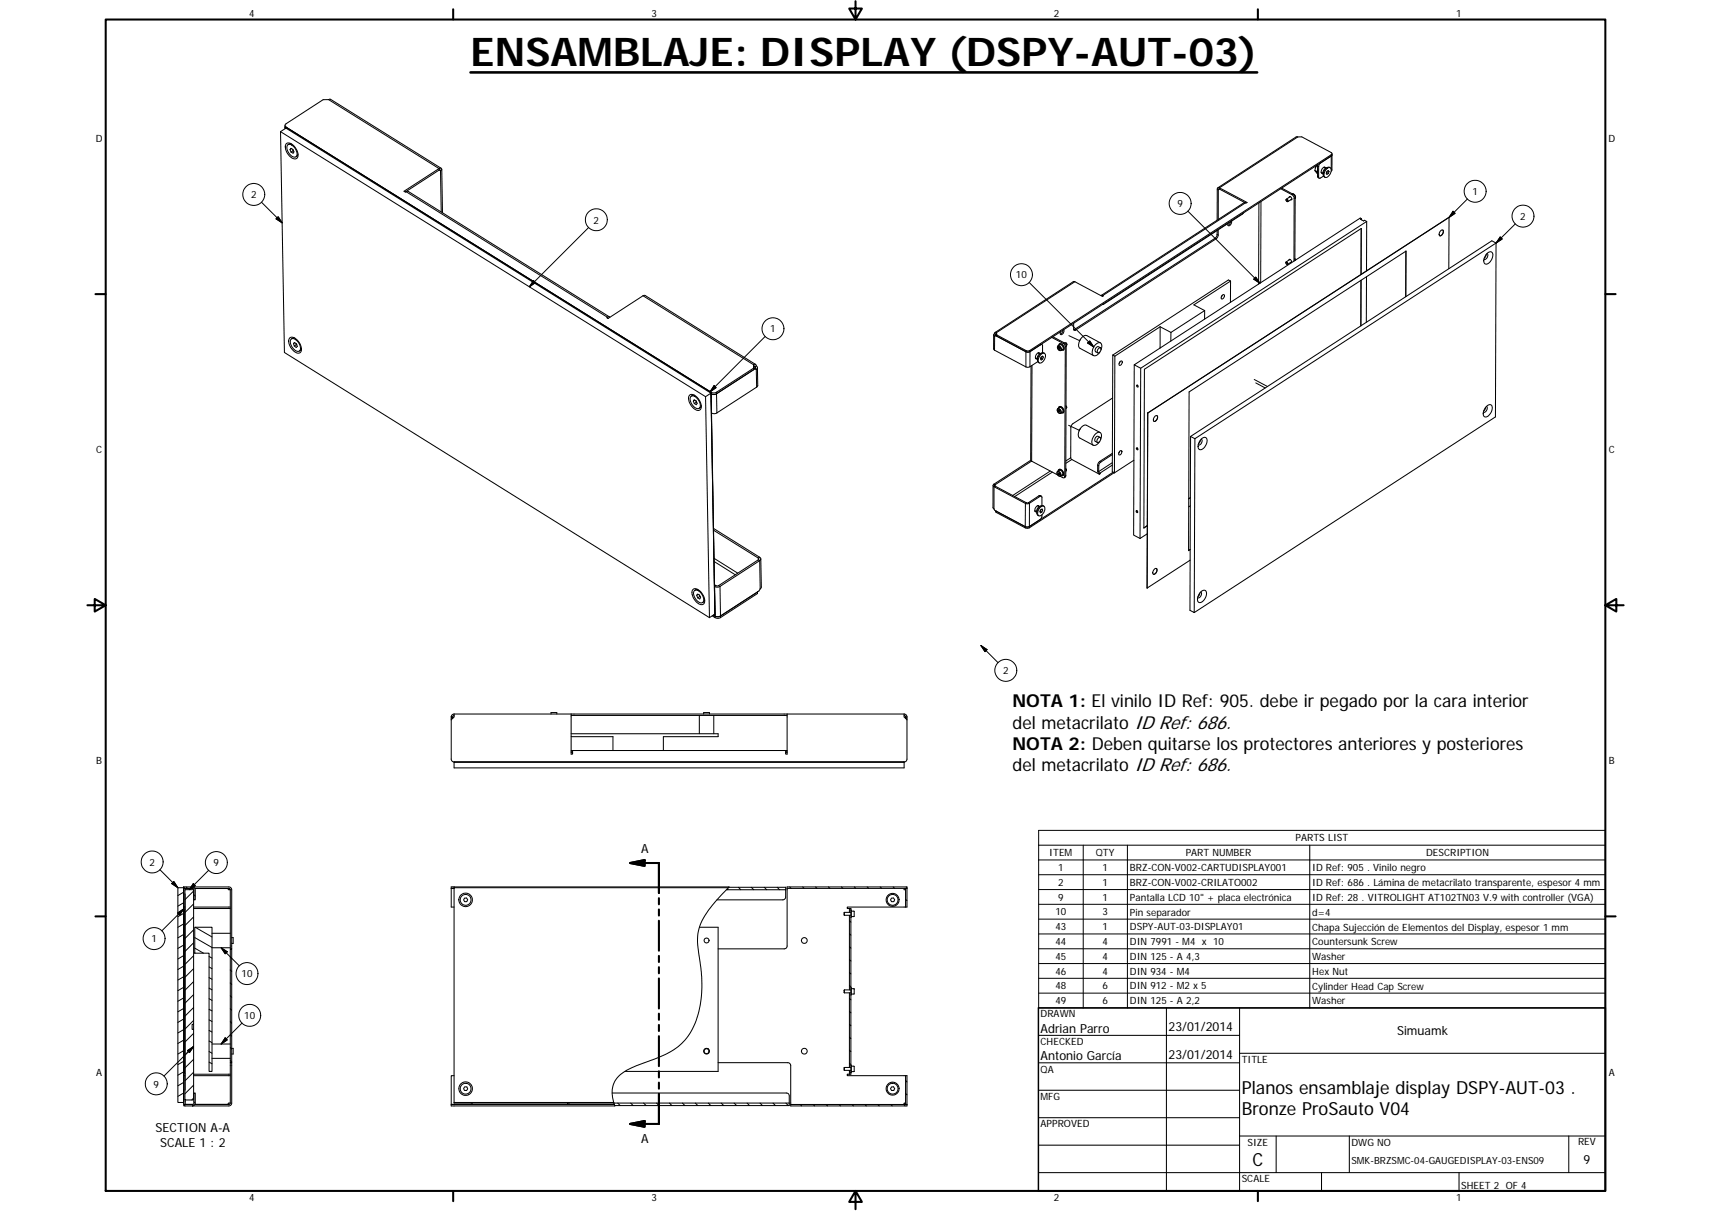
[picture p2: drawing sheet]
<svg xmlns="http://www.w3.org/2000/svg" width="594mm" height="420mm" viewBox="0 0 594 420" stroke-linecap="round" stroke-linejoin="round" font-family="sans-serif">
<g fill="none" stroke="#000" stroke-width=".36">
<path d="M97.4 45.7l1.4 76.6 147.5 92M97.4 45.7l147.6 91.9M99 44l.2 .5M99 44.1l.2 .4M99 43.5v1.2M99.3 44.5l147.6 91.9M99.3 44.5l-1.9 1.2M99.3 44.2v.3M99.3 44.2l147.6 91.9M99.3 44.1l147.8 92.1 .8 .1 .9-.2 12.9-8.4M99.3 44.1v.1M99.3 44.1a.67 .67 0 0 1-.3-.6 .67 .67 0 0 1 .3-.6l12.9-8.3 2.5-.2 38.5 24"/>
<path d="M99.3 49.9a2.31 2.31 0 0 1 3.2 1.3l.2 .3a2.51 2.51 0 0 1 .1 3.6 4 4 0 0 1-3.7-4.1zM99.9 50.3a2.36 2.36 0 0 1 3 2 1.31 1.31 0 0 1 .3 1.3 1.31 1.31 0 0 1-1.1 .9 3.4 3.4 0 0 1-2.2-4.2zM101.1 49.9l-1.1 .3M101.2 51.6l-.5 .3M101.6 51.8l.2 .5M101.7 51.8l-.7-.4-.3 .5 .4 .9M101.7 51.8l.4 .9-.3 .4-.7-.3M101.8 52.3h.1M101.8 52.3l-.7 .5M103.5 53.5l-.8 .9M456.6 59.2l.8 1M456.6 59.2l.7 .3"/>
<path d="M457 57.5l-.3 .8M457.1 57.4l-.3 .8M457.3 59.5v.1M457.4 59.4l-.1 .1M457.5 58.9v1.4M457.5 57.5l-.3-.1-.3 .4-.3 1.4M457.6 57.1l-.1 4.2 .5 .5M458.7 59.8l.7 .4M458.7 59.9h.2M459 59.9l-.2 .1M459.7 58l.6 .4a.91 .91 0 0 0-1.1-.2 .91 .91 0 0 0-.4 1.1 .54 .54 0 0 0-.1 .6 .54 .54 0 0 0 .7 .2M459.7 58l.1 .1"/>
<path d="M459.9 58v.2M460.5 58.8a.96 .96 0 0 1 1.3-.6 .96 .96 0 0 1 .3 1.4l-.1 .3a1.75 1.75 0 0 1-2.1 1.5 2.29 2.29 0 0 1 .6-2.6zM460.6 59.9h.1M460.6 59.9l.6 .3M460.7 59.5l-.1 .4M460.8 58.1l-1.2 1-.2 1.6M461 59.3l.4 .2M461.4 59.5l-.2 .7M461.4 59.5l-.2-.3-.5 .3-.2 .7 .2 .3 .5-.3M461.8 58.2a1.86 1.86 0 0 0-2.3 1.9v.8l.6 .6M462.5 53.7l-.3 .5-3.7 2.3-.6 .9v4.3l.5 .1 1.2-.7M462.5 53.3v.4"/>
<path d="M462.5 53.7l-104.9 68.3h-1.4M462.5 53.7v5.3l-.3 .4M140.7 66.6l12.1-7.7 .4 14.6M153.6 73.9l-.2-15a.54 .54 0 0 0-.3-.6 .54 .54 0 0 0-.7 .2l-12.1 7.9 .5 .3 .9-.3 69.9 43.6M422.6 80v1.6l-.7 1-49.1 31.8M422.6 76.4l.2-11.2h.6l9.6 5.1-.4 .2-.7-.1-49.5 32.1M422.9 65.2l27.3-17.7h1.8l10.5 5.7-.3 .5-104.7 67.9h-1.3l-10.2-5.4M423 79.7l-.1 2.1-.6 1-49 31.8-.5-.3v-2.2M427.3 77l-.5 .9-.5 .3M427.6 76.7v.6a.72 .72 0 0 1-.4 .9 .72 .72 0 0 1-.9-.2v-.4M431.8 73.9l-49 31.7M432.3 70.3l-9.2-4.7-.1 10.6"/>
<path d="M444.7 65.5l3.9 2.1 .7 1v22M445 65.3l4.1 2.2 .6 .9-.1 22M446.5 69.5v-.3a.41 .41 0 0 1 .7 .2 .41 .41 0 0 1-.3 .5h-.1M446.7 69.2h.1a.35 .35 0 0 1 .3 .3 .35 .35 0 0 1-.2 .4l-.3-.2zM447.6 68.5a.52 .52 0 0 1 .8 0 .52 .52 0 0 1-.3 .8M447.9 68.2v.1M448 68.2l-1.4 .9M448.5 69.1v.1M448.5 69.1l-1.3 .9M448.7 67.2a1.11 1.11 0 0 1 1 1.6M472.7 75.9l-.3 .2 1 .6 .4-.3 .7 .4M472.7 75.9v.4"/>
<path d="M472.7 75.9l-.4-.3-78.5 51 2.3 1.2 78.4-51M474.5 76.8v17.2M500.9 79.8a1.39 1.39 0 0 1-1 2M503.1 75.4l-.1 17.8M503.1 75.4l-104.6 67.9M427.3 97.5l-.1 7.4M427.3 97.5l-12.8 8.3 3.8 2M427.3 97.5l-.8-.4-40.1 26.1M446.5 91.2v-.2a.44 .44 0 0 1 .6 .2 .44 .44 0 0 1-.2 .6l-.1-.1M446.7 91.7h.1M447.5 90.3a.58 .58 0 0 1 .8 0 .58 .58 0 0 1 0 .8h-.3M447.8 90h.1"/>
<path d="M447.9 90l-1.4 .9M448.4 90.9h.1M448.5 90.8l-1.4 .9M449.6 89.7l.1 .6M472.6 95.2v-15.9l-75.2 48.8-.2 55.1 1.2-.8-1.2 .7M474.5 96l-.1 15.8M500.1 80.2a.62 .62 0 0 1 1-.3 .62 .62 0 0 1-.1 1 .75 .75 0 0 1-.4 .8 .75 .75 0 0 1-.9-.2zM516 88.3l-.6 1.3M516.3 88a1.15 1.15 0 0 1 1.6-.6 1.15 1.15 0 0 1 .4 1.7l-.1 .3a2.23 2.23 0 0 1-2.7 2 2.95 2.95 0 0 1 .8-3.4zM516.3 88a1.22 1.22 0 0 1 .1 1.3 1.22 1.22 0 0 1-1.1 .6M519.4 84.3l-104.5 67.9M519.4 84.3l-1.4-.8-104.6 67.9"/>
<path d="M519.4 84.3l-.2 60.4-104.6 67.8M100.5 117.3a2.01 2.01 0 0 1 2.9 .9l.5 .7a2.31 2.31 0 0 1-.1 3.6 4.1 4.1 0 0 1-3.3-5.2zM101.1 117.7a2.38 2.38 0 0 1 3 1.9 1.36 1.36 0 0 1-.7 2.3 3.4 3.4 0 0 1-2.3-4.2zM101.9 119.2l.4-.3 .6 .4 .3 .9-.4 .3-.6-.5zM102.3 117.3l-1.1 .3M102.3 118.9l-.4 .3M102.8 119.2l.1 .4M102.9 119.6l.2 .1M102.9 119.6l-.7 .4M211.1 110.5h.1M211.1 110.5l12.2-7.9 .6-.1 38.5 23.9M211.8 110.1l-.4-.2-.7 .3 .4 .3"/>
<path d="M345 116.2v4.9l.3 .4 11.3 5.9 .9-.1 2.8-1.8M345.3 115.8l.3 .2M345.3 115.8l-.3 .5 .3 .3M345.3 116.6l.7-.4zM345.6 116l.1 .4 10.5 5.6M346 115.4l.1 1.2zM346 115.4l-.5-.1-.2 .5M346 115.8l-.4 .2M346.1 116.6l10.1 5.4M361.5 119.4l.3 .2M365.2 117.1l4.1 2.2 .6 .9-.2 45.3-.6 .3-1-.6M365.5 116.8l4 2.1 .7 1.1-.1 45.1-.6 .6"/>
<path d="M367.5 119.9a.76 .76 0 0 1 .8-.7 .76 .76 0 0 1 .7 .7 .85 .85 0 0 1 .5 1 .85 .85 0 0 1-.9 .6M367.8 119.4a1.35 1.35 0 0 1 1.4 .5 1.35 1.35 0 0 1 0 1.6M369.1 114.6l-.3 .8-.7 .5M369.3 114.4l.1 .7a.73 .73 0 0 1-.4 .8 .73 .73 0 0 1-.9-.2l.1-.6M369.6 119.1a.49 .49 0 0 1 .7 .1 .49 .49 0 0 1-.1 .7M370.1 119l.3 .5M375.2 117.7l-.4 .7M382.1 119l-4.7-2.6a3.1 3.1 0 0 0-2.9 3.7l.3 .7 4.9 2.6M382.3 102.6h.8l-.3 .2-10-5.1-27.3 17.7M402.8 113.4l3.8 1.9M402.8 113.4l-15.7 10.2M402.8 113.4l.1 7.3"/>
<path d="M406.6 115.3l-.1 3M418.3 107.8l-11.7 7.5M418.3 107.8l-.1 2.9M424.4 102.5l-.4 .6M424.4 102.4a.44 .44 0 0 1 .7-.1 .44 .44 0 0 1-.1 .7 .62 .62 0 0 1-.3 .6 .62 .62 0 0 1-.7-.1zM472.5 113v-15.7v15.8M488.1 103l.1-15.9-75.3 48.9-.2 55.1 .5-.4M104.6 120.9l-.2 .6-.5 .3M239.5 137a3.2 3.2 0 0 1 3.7 2.6 1.89 1.89 0 0 1-.6 2.8 4.2 4.2 0 0 1-3.2-5.2zM239.9 137.5a2.64 2.64 0 0 1 3.1 2.4 1.19 1.19 0 0 1-.2 1.7 1.19 1.19 0 0 1-1.7-.3l-.5-.6a2.81 2.81 0 0 1-.7-3.2zM241 138.7l.7 .4 .4 .8-.3 .5-.7-.4-.4-.8zM241.2 137.2l-.7-.1-.5 .4"/>
<path d="M241.2 138.8l-.5 .4M241.6 139.1l.2 .5M241.8 139.6h.1M241.8 139.6l-.7 .4M245 137.6l1.9-1.2 1.3 76.7-1.9 1.2M245 137.6l1.3 76.7M246.9 136.1l1.4 77.2M246.9 136.1l1.3 77.2M261.7 126.6a.52 .52 0 0 1 .6-.2 .52 .52 0 0 1 .3 .6M261.7 126.6v1.6M261.7 127.7h.1M262.1 127.3l.2 .2-.2 .4"/>
<path d="M262.1 127.9l-.4-.2 .9 .4M262.1 127.9l.5 .2M262.2 128l-13.4 8.6-.7 .3-1.2-.2 1.2 .1 .7-.2 12.9-8.4M262.6 127a.64 .64 0 0 1 .4 .6 .64 .64 0 0 1-.4 .5M262.6 127l-.5 .3-.1-.3-.3 .1M263 127.6l.1 6.1-.2 .5-14 9.1a1.71 1.71 0 0 1-1.8 0M356.2 122l1.3 .1 4.1-2.6 .4 .3v2.6M358 127l-.1 32.7 9.4 5.1M359.5 124.3h.1M359.8 124.3l-.2 .1M360.6 122.5l.5 .3a.74 .74 0 0 0-.8-.4 .74 .74 0 0 0-.6 .8 .73 .73 0 0 0-.3 .8 .73 .73 0 0 0 .7 .5l-.6-.3M360.7 122.4v.2"/>
<path d="M361.4 124.3l.6 .3M361.4 124.3h.1M361.5 122.9a.9 .9 0 0 1 1.3-.2 .9 .9 0 0 1 .1 1.3 1.82 1.82 0 0 1-2.2 1.8 2.37 2.37 0 0 1 .8-2.9zM361.5 123.9l-.1 .4M361.6 122.5l-1 .6-.3 .6-.1 1.4M361.8 123.7l.4 .2M362.2 123.9l-.2 .7M362.2 123.9l-.2-.3-.5 .3-.2 .7 .2 .3 .5-.3M362.6 122.6a2.09 2.09 0 0 0-2.4 2.5l.7 .8M367.5 120.5l.6 .3v.3l-.3 .1zM367.9 120.7l.2 .2M367.9 120.7l-.3 .2"/>
<path d="M367.9 120.6v.1M368.1 121.1l-.3 .1M381.6 120.8a.5 .5 0 0 1 .7 0 .5 .5 0 0 1-.1 .7 .73 .73 0 0 1-.4 .8 .73 .73 0 0 1-.8-.1l.1-.9zM382.1 120.7l-.9-.5-.6 .4a1.08 1.08 0 0 0-.2 1.4l.8 .4M382.3 121.4a1.6 1.6 0 0 0-.6-2.5 3.3 3.3 0 0 0-2.1 4.4 1.75 1.75 0 0 0 2.3-1.1M386.3 138.1l-13.8 8.9-.7 1.1 .1 11.1 9.8 5.3M386.4 123.2l.7 .4M386.4 123.2l-.2 40.5 .7 .4M387.1 123.6l-.2 40.5M388.8 125.6a.51 .51 0 0 1 .8-.2 .51 .51 0 0 1-.1 .8 .54 .54 0 0 1-.8 .5 .54 .54 0 0 1 0-.9zM388.9 125.5l-.3 .6M393.8 126.6l-.2 59.1 2.2 1.1"/>
<path d="M396.1 127.8l-.3 59M243.5 140.7l-.7 1M357.9 159.7l-13.1 8.7 .3 .5 11.3 5.9 .9-.1 4.2-2.6 .3 .3v3M358.2 160l-12.9 8.5 11.2 6 .6-.1 3.8-2.5 .7 .2M367.4 142.4l.2-.2 .4 .3v.4l-.2 .1zM367.5 141.7a.76 .76 0 0 1 .7-.7 .76 .76 0 0 1 .8 .7 .83 .83 0 0 1 .4 1 .83 .83 0 0 1-.9 .6M367.6 142.2l-.2 .2M367.7 141.2a1.31 1.31 0 0 1 1.4 .5 1.31 1.31 0 0 1 0 1.6M367.8 142.4v.2M367.8 142.6l-.3 .2M367.8 142.6h.2M370.4 141.3l-.3-.4 .3 .4-.3 .4"/>
<path d="M375.1 148.8l-.4 .7M381.2 152.1l.2-.1a.54 .54 0 0 1 .8 0 .54 .54 0 0 1-.1 .8 .73 .73 0 0 1-.5 .6 .73 .73 0 0 1-.7-.1zM381.9 150.1l-4.7-2.5a3 3 0 0 0-2.8 3.6l.5 .8 4.7 2.5M382 151.8l-.9-.5-.6 .4a1.08 1.08 0 0 0-.2 1.4l.8 .4M382.1 152.5a1.61 1.61 0 0 0-.5-2.5 3.3 3.3 0 0 0-2.2 4.4 1.78 1.78 0 0 0 2.4-1.2M386.2 157.3l-4.8 3.3-.3 .8v2.2l.6 .9M386.2 157.7l-4 2.6-.6 .7-.1 2.6 .6 .7-.4 .2M388.8 156.6l-.4 .6M388.8 156.5a.44 .44 0 0 1 .7-.1 .44 .44 0 0 1 0 .7 .56 .56 0 0 1-.4 .7 .56 .56 0 0 1-.7-.3zM393.7 159.7l-6.8 4.4M394.6 155.4l.5 .5a.34 .34 0 0 1-.5 0 .34 .34 0 0 1 0-.5zM398.5 143.3h.1"/>
<path d="M398.5 143.3l-.2 60.7M401.1 144.4a.6 .6 0 0 1 .8 0 .6 .6 0 0 1-.1 .9 .76 .76 0 0 1-.4 .8 .76 .76 0 0 1-.9-.2v-.7zM401.7 144.2a1.34 1.34 0 0 1-1 2M413.4 151.4l-.2 60.4 1.4 .7 .3-60.3M413.4 151.4l1.5 .8M416.8 152.7l-.6 1.3M417.1 152.4a1.22 1.22 0 0 1 .1 1.3 1.22 1.22 0 0 1-1.2 .6M417.3 152.1a1.11 1.11 0 0 1 1.6-.2 1.11 1.11 0 0 1 .2 1.6l-.2 .3a2.21 2.21 0 0 1-2.6 2 3 3 0 0 1 1-3.7zM515.8 141.3l-.6 1.3M516.1 141a1.14 1.14 0 0 1 1.6-.5 1.14 1.14 0 0 1 .3 1.7l-.3 1a1.85 1.85 0 0 1-2.4 1.3 2.95 2.95 0 0 1 .8-3.5zM516.1 141a1.22 1.22 0 0 1 .1 1.3 1.22 1.22 0 0 1-1.1 .7M344.8 168.4v7.7l.6 1 10.6 5.6"/>
<path d="M345.8 177.3l.1 .5v-.4M345.9 177.4l10.1 5.3M345.9 177.3v.1M359.3 177.2l.7 .4M359.3 177.3h.1M359.6 177.4h-.2M360.2 175.5l.7 .3a.64 .64 0 0 0-.7-.4 .64 .64 0 0 0-.5 .6l-.2 .2a.72 .72 0 0 0-.3 .9 .72 .72 0 0 0 .8 .4M360.3 175.5h.1M360.5 175.4v.2M361.2 177.4l.5 .3M361.2 177.4h-.1M361.2 176a.91 .91 0 0 1 1.3-.3 .91 .91 0 0 1 .2 1.3l-.1 .3a1.8 1.8 0 0 1-2.1 1.6 2.45 2.45 0 0 1 .7-2.9z"/>
<path d="M361.4 175.6l-1.3 .9-.1 1.6M361.4 176.9l-.2 .5M361.5 176.8l.5 .2M361.8 178.6l-.1 .8-.6 .9-3.7 2.4h-1.4M362 177l-.3 .7M362 177l-.2-.4-.4 .3-.3 .6 .2 .4 .4-.2M362.4 175.6a2.06 2.06 0 0 0-2.4 2.5l.7 .8M367.3 164.2l.3-.2 .4 .7-.3 .1-.3-.3zM367.4 163.4a.75 .75 0 0 1 .7-.6 .75 .75 0 0 1 .8 .6 .85 .85 0 0 1 .4 1 .85 .85 0 0 1-.9 .7M367.6 162.9a1.34 1.34 0 0 1 1.4 .6 1.34 1.34 0 0 1 0 1.5M367.7 164.2l-.3 .3M367.7 164.3l.2 .1"/>
<path d="M368 164.7l-.3 .1M370.3 163.1l-.2-.4 .2 .5-.2 .2M386.5 163.8l-29.1 18.9h-1.4M386.8 164l-29.7 19.3-1.1-.2-10.1-5.3M413.3 175.5l-.6 .4M413.3 172.7l-.6 .4M413.3 172.7l-.6 .3M247.7 184l15.8 9.9-14 9.3-.8 .1-.6-.4M247.7 183.3l16.1 10a.64 .64 0 0 1 .4 .6 .64 .64 0 0 1-.4 .6l-13.8 9-.7 .2-1.2-.2M264.2 193.9l.1 9.8-.8 1.3-13.5 8.8a2.14 2.14 0 0 1-2.3-.4M398.4 185.2l-2.6 1.6M400.9 197.4a.6 .6 0 0 1 .9 .1 .6 .6 0 0 1-.2 .8 .77 .77 0 0 1-.4 .9 .77 .77 0 0 1-.9-.3l.1-.9z"/>
<path d="M401.5 197.2l.2 .5-.2 .8-.6 .7h-.4M413.2 190.6l-.5 .4M413.2 194.4l-14.9 9.6M240.6 204.6a2.27 2.27 0 0 1 3.1 1.2 2.81 2.81 0 0 1 .3 3.9 4 4 0 0 1-3.4-5.1zM241.1 204.9a2.21 2.21 0 0 1 2.8 1.7 1.68 1.68 0 0 1-.3 2.6 3.3 3.3 0 0 1-2.5-4.3zM242.2 206.1l.7 .4 .4 .8-.4 .5-.6-.4-.4-.8zM242.4 204.6l-1.2 .2M242.4 206.2l-.5 .4M242.8 206.5l.2 .4M243 206.9l.1 .1M243 206.9l-.7 .5M244.7 208.1l-.8 1"/>
<path d="M248 213.2l.2 .1M248.3 213.3h-.1M263 205.4l-13 8.4a2.06 2.06 0 0 1-2.3-.4M263 205.9l-12.8 8.4a1.81 1.81 0 0 1-1.9 0l-1-.6M263 205.4v.5zM398.3 204h.1M416.6 205.7l-.6 1.3M416.9 205.4a1.22 1.22 0 0 1 .1 1.3 1.22 1.22 0 0 1-1.2 .7M417.1 205.2a1.1 1.1 0 0 1 1.6-.2 1.1 1.1 0 0 1 .1 1.5v.4a2.51 2.51 0 0 1-2.6 2.1 2.85 2.85 0 0 1 .9-3.8zM156.7 248.7h.5v.5h-.5zM156.7 249.2v14.2l.3 .8 .7 .2M157.2 249.2h.1"/>
<path d="M157.7 247.7l-.7 .2-.3 .8M157.7 248.2l-.5 .5M157.7 247.7v1l-1 1M157.7 247.7h40.6M191.3 247.7v-.5h2v.5M198.3 254.6h51v1h-19v4.8M198.3 248.2h75M198.3 247.7v13.9h.5v-1.2M198.3 255.6h14.5v4.8M198.3 247.7h75M242.8 248.2v6.4M244.3 247.7v-.5h2v.5"/>
<path d="M247.8 248.2v6.4M273.3 247.7v13.9h-.5v-1.2M273.3 247.7h40.6M313.9 247.7l.7 .2 .3 .8M313.9 248.2l.5 .5M313.9 247.7v1l1 1M314.4 248.7v.5h.5v-.5M314.4 249.2h.1M314.4 248.7h.5M314.9 249.2v14.2l-.3 .8-.7 .2M157.7 264.4h156.2v2h-156.2zM157.7 264.4h.1"/>
<path d="M198.3 260.4h75M198.6 260.9h-.3h.5M273 260.9h.3l-.5 .1M313.9 264.4h-156.2M61.8 308h1.9v74.5h-1.9zM63.7 307.7l.1 2.5zM63.8 307.7h3.2l.6 .4 .2 4.1h-.5l-.2-3.9-3.3-.1zM63.8 310.2v68M63.8 314.7h.4M63.8 308.3h.5v.4M64.2 308.7h3v46.7h-.5v1.7h.5v24.5h-3zM64.2 310.2v68"/>
<path d="M64.2 315.5l-.2 .7v55.5l.2 .7M64.3 308.3h2.7M66.8 307.7h12.7l.9 .6v20.9M67.2 314.7h12.8M67.2 315.2h12.8M67.7 308.2h11.8l.5 .5h-.5l-.5-.4M80 308.7v20.5M156.7 308.2h1M157.7 307.7h-1v7h1M157.7 307.7v75h116.3M157.7 308h95.2M157.7 307.7h95.5l-.3 .3"/>
<path d="M161.3 311.6h.7l.4 .6-.4 .6h-.7l-.3-.6zM252.2 308.7h20.6M252.9 308a38.9 38.9 0 0 0-10 13.6l-.4 1.4a39.1 39.1 0 0 0 .9 13 36.2 36.2 0 0 1-3.9 22.7 22.2 22.2 0 0 1-12.1 8.7l-4.4 1.6a16.9 16.9 0 0 0-9.5 6.1 9.9 9.9 0 0 0-.4 7.4M253.1 307.8h19.7v3.6l-.4 .6-.6 .2h-22.9M273.3 308.2v-.5h41.6v7h-.5M273.3 308.2h41.6M273.3 308.2v20l-.2 .6-.8 .4h-23M293.2 316.5v1.1M293.2 317.6h2.2M293.2 316.5h2.2M294.9 315.2v1.3M294.9 317.6v25.9"/>
<path d="M294.9 315.2h.5v.6M295.4 318.3v24.4M295.4 315.8v2.5M295.6 316.1l1 .1v1.7l-1 .1M309.5 311.6h.8l.3 .6-.3 .6h-.7l-.4-.6zM313.9 308.2v.5h.5M314.4 308.3v6.4M314.4 314.7h-20.2v.5h.7M67.6 321.7h6v50h-1v-41h-5zM73.6 323.8h6.4M73.6 328.8h6.4M80 329.2h.4v39.5h-.4z"/>
<path d="M80.4 325.3h.6v2h-.6M242.9 321.7h6.4v50h-32.3M67.2 355.4v1.7M293.2 344.5h2.2M293.2 343.5h2.2M293.2 343.5v1M294.9 344.5v25.9M295.4 345.2v24.4M295.4 342.7v2.5M295.6 343l1 .2v1.6l-1 .1M360.5 359.2h69.9M405 349.7v63.5"/>
<path d="M430.4 349.7v63.5M63.7 378.2l.1 4.5zM63.8 373.2h.4M67.2 373.2h12.8M67.2 372.7h12.8M67.3 379.2h.5l-.2 4.1-.6 .4h-3.2v-.5l3.4-.2zM73.6 362.2h6.4M73.6 367.2h6.4M80 368.7v14M80.4 368.7v14l-.2 .6-.7 .4h-12.7M80.4 363.7h.6v2h-.6M80.4 368.7h.1"/>
<path d="M157.7 373.2h-1v10h1M161.4 377.1h.7l.3 .7-.4 .6-.8-.1-.2-.7zM212.5 379.2h60.5l.7 .2 .3 .8v3.4h-60.6M249.3 368.7l24.7 .1 .5 .9v13.5M293.2 370.4v1M293.2 371.4h2.2M293.2 370.4h2.2M294.9 371.4v1.3M294.9 372.7h-.7v.5h20.2M295.4 372.1v.6h-.5M295.4 369.6v2.5M295.6 369.9l1 .1v1.7l-1 .1"/>
<path d="M309.5 377.1h.8l.3 .6-.3 .6-.7 .1-.4-.7zM314.4 373.2h.5v10.5h-40.4v-.5M314.4 373.2v10h.5M360.5 368.7h69.9M360.5 378.3h69.9M430.4 365.4h127M63.8 382.7v.5h.5M64.3 381.6v1.6M64.3 383.2h2.7M80 382.7l-.5 .5h-11.8M80 382.7h-.5l-.5 .5h-11.3M157.7 383.2h55.6"/>
<path d="M157.7 382.5h55.4M157.7 383.2h.1M164 382.7l-.6 .5h-5.7M197.1 382.7v.5M197.5 382.7v.5M213.1 382.5l.2 .7M213.3 383.2l.2 .5h-56.8v-.5h1M274.5 383.2h40.4M314.4 382.7h-.5v.5M360.5 387.8h69.9M360.5 397.3h69.9M430.4 394.1h127"/>
<path d="M443.1 394.1v12.7M468.5 394.1v12.7M544.7 394.1v12.7M360.5 406.8h196.9M458.8 406.8v6.4M506.6 406.8v6.4"/>
<circle cx="446.8" cy="91.3" r=".32"/>
<circle cx="368.2" cy="120.6" r="1.01"/>
<circle cx="395" cy="134" r=".32"/>
<circle cx="368.1" cy="142.4" r="1.01"/>
<circle cx="368" cy="164.2" r="1.02"/>
<circle cx="394.8" cy="177.5" r=".32"/>
<circle cx="161.7" cy="312.2" r="2.35"/>
<circle cx="161.7" cy="312.2" r="1.88"/>
<circle cx="309.9" cy="312.2" r="2.25"/>
<circle cx="309.9" cy="312.2" r="1.89"/>
<circle cx="245.3" cy="326.3" r=".86"/>
<circle cx="279.3" cy="326.3" r="1.01"/>
<circle cx="161.7" cy="377.7" r="1.89"/>
<circle cx="161.7" cy="377.7" r="2.36"/>
<circle cx="245.3" cy="364.7" r="1"/>
<circle cx="245.3" cy="364.7" r=".85"/>
<circle cx="279.3" cy="364.7" r="1.01"/>
<circle cx="309.9" cy="377.7" r="2.25"/>
<circle cx="309.9" cy="377.7" r="1.89"/>
</g>
<g fill="none" stroke="#000" stroke-width=".35">
<path d="M114.1 34.6l38.3 23.9 .1 .5M153.4 58.9l-.5 .3-.4-.3M450.6 47.5l-27.2 17.7v.4M457.5 57.6l.3 .2M458.5 56.5h.1M462.2 53.7v5M90.8 70.2l7.2 7.1M96.6 75.2l1.4 2.1-2.1-1.4zM141 66.5l69.9 43.6v.3M204.4 78.9l-20.6 20.6M412.4 73.3l25 25M423.4 65.6l-.4 .2-.4-.2"/>
<path d="M432.4 70.4l-49.5 32.1v.2M437.1 70.4l-.1 28.2M437.8 69.9l-.1 28.2M448.7 67.2a1.18 1.18 0 0 1 1 1.6M448.9 67.4l-.3 .2M449.7 68.6l-.4 .2M457.5 61.2l.3 .2M504.5 73.3l.7 .7-2.1 1.4zM509.5 69l-6.4 6.4M526.1 77.7l-6.7 6.6M185.2 97.4l.7 .7-2.1 1.4zM357.4 98l22.4 22.4"/>
<path d="M373.2 97.7l-27.2 17.7M421.9 82.6l.4 .2M422.6 81.4l.4 .2M436 96.1l1.4 2.2-2.1-1.4zM449.6 89.8l.1 .5M520.9 82.2l.7 .7-2.2 1.4zM223.3 102.6l38.4 24M265.7 116.7l-19.2 19.2M345.3 116.6v4.9M346 115.8l-.4 .2v.4M361.3 119.6h.1M369.5 118.9l-.4 .2"/>
<path d="M371.1 116.5l3.8 1.7M373.1 114.3l.3 .2M377.6 119l.8-.7 1.4 2.1zM246.9 136.1l.2 7.2M247.9 133.8l.7 .7-2.1 1.4zM248.8 136.1l.1 7.2M261.7 127l.4 .3v.5M262.6 128.1l.1 6.2M356.2 121.6v5.7M357.6 122v5.2M357.6 121.6v.4M358.3 126.8l-.1 33.2"/>
<path d="M367.3 120.2a.83 .83 0 0 1 1 .4 .83 .83 0 0 1-.3 1l-.3-.1a1.01 1.01 0 0 1-.4-1.3zM367.4 120a1.07 1.07 0 0 1 1 1.6M370.2 120.1l-.3 .3M435.5 131.7l4.6 2.4M436 132.8l3.3 1.8M367.2 142a.85 .85 0 0 1 .9 .3 .85 .85 0 0 1 0 1.1 1.09 1.09 0 0 1-.9-1.4zM367.3 141.8a1.06 1.06 0 0 1 1 1.6M371 147.6l3.7 1.7M371.8 158.8l-1.7 1.1M372.1 159.4l-2 1.4M345.1 168l.3 .2v.4M345.5 168.6l-.4 .3v7.7"/>
<path d="M356.4 174.4l-.4 .3v8.4M357.1 174.4l.3 .2v8.5M360.7 172l.4 .2M364.7 163.4l-13.1 8.5M365.4 163.8l-13.1 8.5M367.1 163.8a.84 .84 0 0 1 1 .3 .84 .84 0 0 1-.1 1.1l-.8-.5zM367.2 163.6a1.08 1.08 0 0 1 1 1.6M370.1 165.1l-.4 .2M381.1 161.4l.4 .2M381.8 160.1l.4 .2M386.2 161.4l-4.3 2.8v.2M386.2 160.5l-4.7 3.1-.4-.2"/>
<path d="M247.9 193.7l8.3 5.2M248 194.8l7.3 4.6M263.8 193.3l-.5 .3v.6l.5 .3 .1 9.8M248.3 213.8v.5M248.6 203.2l-.5 .3 .2 10.2M249.5 203.2l.5 .3 .2 10.2M250.2 213.8v.5M340.6 224l2.1 1.4-.7 .7zM340.6 224l5.9 5.9M360.6 288.1h196.8v61.6h-196.8zM360.6 293.2h196.8M360.6 298.4h196.8"/>
<path d="M376.1 293.2v56.5M391.4 293.2v56.5M454.8 293.2v56.5M55.5 301.8l6.3 6.2M60.4 305.9l1.4 2.1-2.2-1.4zM61.7 316.8l2.1-1.5-1.4 2.2zM63.7 316.9l-1.9 1.2M63.7 313.2l-1.9 1.2M63.7 309.6l-1.9 1.1M63.7 308.9l.1 .1M63.8 315.3l-7.6 7.7M64.6 307.7l.5 .5"/>
<path d="M67.1 306.6l.7 .7-2.1 1.4zM67.2 318.1l-2.9 3M67.2 313.6l-2.9 3M67.2 309.2l-2.9 2.9M67.3 310.4l.5 .5M72.4 301.9l-6.7 6.8M252.5 308.4l.2 .3M256.4 307.8l.8 .9M260.9 307.8l.8 .9M265.3 307.8l.9 .9M269.8 307.8l.9 .9M274.2 307.7l.5 .5"/>
<path d="M278.7 307.7l.5 .5M283.2 307.7l.5 .5M287.6 307.7l.6 .5M292.2 307.7l.5 .5M294.9 319.5l.5 .5M295.1 315.2l.3 .3M296.6 307.7l.5 .5M301.1 307.7l.5 .5M305.6 307.7l.5 .5M310.1 307.7l.5 .5M314.4 312l.5 .5M314.6 307.7l.3 .3"/>
<path d="M360.6 303.5h196.8M360.6 308.6h196.8M360.6 313.8h196.8M360.6 318.9h196.8M63.7 338.9l-1.9 1.1M63.7 335.2l-1.9 1.2M63.7 331.6l-1.9 1.1M63.7 327.9l-1.9 1.2M63.7 324.2l-1.9 1.2M63.7 320.6l-1.9 1.1M67.2 336.1l-2.9 2.9M67.2 331.6l-2.9 3"/>
<path d="M67.2 327.1l-2.9 3M67.2 322.6l-2.9 3M67.6 325.3l6 3.4M67.6 329l3 1.7M67.8 321.7l5.8 3.4M72.6 339.2l1 .5M72.6 335.5l1 .6M72.6 331.9l1 .5M76.8 328.8l2.1 1.4-.7 .7zM76.8 328.8l6.3 6.3M80 336.5l.4 .5M80 332l.4 .5"/>
<path d="M294.9 337.4l.5 .5M294.9 332.9l.5 .5M294.9 328.4l.5 .6M294.9 323.9l.5 .5M360.6 324h196.8M360.6 329.2h196.8M360.6 334.3h196.8M360.6 339.4h196.8M63.7 357.3l-1.9 1.1M63.7 353.6l-1.9 1.1M63.7 349.9l-1.9 1.1M63.7 346.2l-1.9 1.2"/>
<path d="M63.7 342.6l-1.9 1.1M67.2 358.5l-2.9 3M67.2 354l-2.9 3M67.2 349.6l-2.9 2.9M67.2 345.1l-2.9 2.9M67.2 340.6l-2.9 2.9M72.6 357.5l1 .6M72.6 353.8l1 .6M72.6 350.2l1 .5M72.6 346.5l1 .6M72.6 342.8l1 .6M80 359l.4 .5"/>
<path d="M80 354.5l.4 .5M80 350l.4 .5M80 345.5l.4 .5M80 341l.4 .5M84 355l-7.2 7.2M294.9 359.9l.5 .5M294.9 355.4l.5 .5M294.9 350.9l.5 .5M294.9 346.4l.5 .5M294.9 341.9l.5 .5M360.6 344.6h196.8M63.7 379.2l-1.9 1.2"/>
<path d="M63.7 375.6l-1.9 1.1M63.7 371.9l-1.9 1.1M63.7 368.2l-1.9 1.2M63.7 364.6l-1.9 1.1M63.7 360.9l-1.9 1.1M65.1 364.5l2.1-1.4-1.4 2.1zM67.2 372l-2.9 3M67.2 367.5l-2.9 3M67.2 363l-2.9 3M67.2 376.5l-3 3M67.2 363.1l-10.3 10.2M72.6 368.5l1 .6"/>
<path d="M72.6 364.8l1 .6M72.6 361.2l1 .5M78.2 360.1l.7 .7-2.1 1.4zM80 368l.4 .4M80 363.5l.4 .5M294.9 371.8l.5 .5M294.9 368.9l.5 .5M294.9 364.4l.5 .5M314.4 379.4l.5 .5M314.4 374.9l.5 .5M63.7 380.4l.1 .1M63.8 383.2l.5 .5"/>
<path d="M67.2 381l-.6 .6M67.3 382.2l.5 .6M214.5 382.7l.8 .9M219 382.7l.8 .9M223.5 382.7l.8 .9M228 382.7l.8 .9M232.4 382.7l.9 .9M236.9 382.7l.9 .9M241.4 382.7l.9 .9M245.9 382.7l.9 .9M250.4 382.7l.9 .9M254.9 382.7l.9 .9"/>
<path d="M259.4 382.7l.9 .9M263.9 382.7l.8 .9M268.4 382.7l.8 .9M272.9 382.7l.8 .9M277.8 383.2l.5 .5M282.4 383.2l.4 .5M286.8 383.2l.5 .5M291.3 383.2l.5 .5M295.8 383.2l.5 .5M300.3 383.2l.5 .5M304.8 383.2l.5 .5M309.3 383.2l.5 .5"/>
<path d="M313.8 383.2l.5 .5"/>
<circle cx="88.1" cy="67.5" r="3.8"/>
<circle cx="207.1" cy="76.2" r="3.8"/>
<circle cx="409.8" cy="70.6" r="3.8"/>
<circle cx="512.2" cy="66.4" r="3.8"/>
<circle cx="528.8" cy="75" r="3.8"/>
<circle cx="354.7" cy="95.3" r="3.8"/>
<circle cx="268.4" cy="114" r="3.8"/>
<circle cx="349.2" cy="232.6" r="3.8"/>
<circle cx="52.8" cy="299.1" r="3.8"/>
<circle cx="75.1" cy="299.3" r="3.8"/>
<circle cx="53.5" cy="325.6" r="3.8"/>
<circle cx="85.8" cy="337.8" r="3.8"/>
<circle cx="86.7" cy="352.3" r="3.8"/>
<circle cx="54.3" cy="376" r="3.8"/>
</g>
<g fill="none" stroke="#000" stroke-width=".71">
<path d="M36.7 6.8h520.7v406.4h-520.7zM157.3 3.2v3.6M297 .4v6.4l-2.2-3.8h4.5l-2.3 3.8M436.7 3.2v3.6M33.1 102h3.6M557.4 102h3.6M30.3 210h6.4l-3.8-2.2v4.4l3.8-2.2M557.4 210l3.8 2.2v-4.4l-3.8 2.2h6.3M218.8 299.4l5-1v2zM218.8 299.4h10v10.4M33.1 317.9h3.6M228.8 311.6v2.2"/>
<path d="M228.8 315.5v2.2M228.8 319.4v10.5M557.4 317.9h3.6M228.8 331.6v2.2M228.8 335.6v2.1M228.8 339.5v10.4M228.8 351.7v2.1M228.8 355.6v2.1M228.8 359.5v10.4M228.8 371.7v2.1M228.8 375.6v2.1M228.8 379.5v10.5h-10"/>
<path d="M218.8 390l5-1.1v2zM157.3 413.2v3.6M297 413.2l2.3 3.8h-4.5l2.2-3.8v6.3M436.7 413.2v3.6"/>
</g>
<path d="M360.5 349.7h196.9v63.5h-196.9z" fill="none" stroke="#000" stroke-width=".51"/>
<path d="M218.8 299.4l5-1v2zM218.8 390l5-1.1v2z" fill="#000" stroke="#000" stroke-width=".71"/>
<g fill="#000" stroke="#000" stroke-width=".35">
<path d="M96.6 75.2l1.4 2.1-2.1-1.4zM504.5 73.3l.7 .7-2.1 1.4zM185.2 97.4l.7 .7-2.1 1.4zM436 96.1l1.4 2.2-2.1-1.4zM520.9 82.2l.7 .7-2.2 1.4zM377.6 119l.8-.7 1.4 2.1zM247.9 133.8l.7 .7-2.1 1.4zM340.6 224l2.1 1.4-.7 .7zM60.4 305.9l1.4 2.1-2.2-1.4zM61.7 316.8l2.1-1.5-1.4 2.2zM67.1 306.6l.7 .7-2.1 1.4zM76.8 328.8l2.1 1.4-.7 .7z"/>
<path d="M65.1 364.5l2.1-1.4-1.4 2.1zM78.2 360.1l.7 .7-2.1 1.4z"/>
</g>
<path d="M163.4 25.1h273.1" fill="none" stroke="#000" stroke-width=".89"/>
<text font-size="13.7" x="163.4" y="22.9">ENSAMBLAJE: DISPLAY (DSPY-AUT-03)</text>
<g font-size="6.3">
<text x="431.1" y="379.5">Planos ensamblaje display DSPY-AUT-03 .</text>
<text x="431.1" y="387">Bronze ProSauto V04</text>
<text x="434.8" y="404.7">C</text>
</g>
<g font-size="6.2">
<text x="351.6" y="245.4">NOTA 1: El vinilo ID Ref: 905. debe ir pegado por la cara interior</text>
<text x="351.6" y="252.8">del metacrilato ID Ref: 686.</text>
<text x="351.6" y="260.2">NOTA 2: Deben quitarse los protectores anteriores y posteriores</text>
<text x="351.6" y="267.6">del metacrilato ID Ref: 686.</text>
</g>
<g font-size="4.4">
<text x="222.6" y="295.9">A</text>
<text x="361.3" y="358.4">Adrian Parro</text>
<text x="405.8" y="357.8">23/01/2014</text>
<text x="485.1" y="359.2">Simuamk</text>
<text x="361.3" y="367.9">Antonio García</text>
<text x="405.8" y="367.3">23/01/2014</text>
<text x="54" y="392.9">SECTION A-A</text>
<text x="55.6" y="398.1">SCALE 1 : 2</text>
<text x="222.6" y="396.6">A</text>
<text x="549.9" y="404">9</text>
</g>
<g font-size="3.5">
<text x="86.6" y="5.8">4</text>
<text x="226.3" y="5.8">3</text>
<text x="365.9" y="5.8">2</text>
<text x="505.6" y="5.8">1</text>
<text x="33.2" y="49.4">D</text>
<text x="558.5" y="49.4">D</text>
<text x="87.2" y="68.8">2</text>
<text x="408.8" y="71.9">9</text>
<text x="511.2" y="67.6">1</text>
<text x="206.1" y="77.6">2</text>
<text x="527.8" y="76.3">2</text>
<text x="352.7" y="96.6">10</text>
<text x="267.4" y="115.3">1</text>
<text x="33.4" y="157.3">C</text>
<text x="558.6" y="157.3">C</text>
<text x="348.3" y="233.9">2</text>
<text x="33.4" y="265.2">B</text>
<text x="558.6" y="265.2">B</text>
<text x="449.8" y="291.9">PARTS LIST</text>
<text x="364.3" y="297.1">ITEM</text>
<text x="380.5" y="297.1">QTY</text>
<text x="411.7" y="297.1">PART NUMBER</text>
<text x="495.1" y="297.1">DESCRIPTION</text>
<text x="51.9" y="300.4">2</text>
<text x="74.2" y="300.5">9</text>
<text x="367.4" y="302.2">1</text>
<text x="382.8" y="302.2">1</text>
<text x="392.3" y="302.2">BRZ-CON-V002-CARTUDISPLAY001</text>
<text x="455.6" y="302.3">ID Ref: 905 . Vinilo negro</text>
<text x="367.4" y="307.4">2</text>
<text x="382.8" y="307.3">1</text>
<text x="392.3" y="307.4">BRZ-CON-V002-CRILATO002</text>
<text x="455.6" y="307.5">ID Ref: 686 . Lámina de metacrilato transparente, espesor 4 mm</text>
<text x="366.5" y="317.6">10</text>
<text x="367.4" y="312.5">9</text>
<text x="382.8" y="312.5">1</text>
<text x="382.8" y="317.6">3</text>
<text x="392.3" y="312.6">Pantalla LCD 10&quot; + placa electrónica</text>
<text x="392.3" y="317.6">Pin separador</text>
<text x="455.6" y="312.5">ID Ref: 28 . VITROLIGHT AT102TN03 V.9 with controller (VGA)</text>
<text x="455.6" y="317.6">d=4</text>
<text x="366.5" y="322.7">43</text>
<text x="382.8" y="322.7">1</text>
<text x="392.3" y="322.7">DSPY-AUT-03-DISPLAY01</text>
<text x="455.6" y="322.9">Chapa Sujección de Elementos del Display, espesor 1 mm</text>
<text x="52.6" y="326.9">1</text>
<text x="366.5" y="327.9">44</text>
<text x="382.8" y="327.9">4</text>
<text x="392.3" y="327.9">DIN 7991 - M4 x 10</text>
<text x="455.6" y="327.9">Countersunk Screw</text>
<text x="366.5" y="333">45</text>
<text x="382.8" y="333">4</text>
<text x="392.3" y="333">DIN 125 - A 4,3</text>
<text x="455.6" y="333">Washer</text>
<text x="83.9" y="339.1">10</text>
<text x="366.5" y="338.1">46</text>
<text x="382.8" y="338.1">4</text>
<text x="392.3" y="338.1">DIN 934 - M4</text>
<text x="455.6" y="338.1">Hex Nut</text>
<text x="366.5" y="343.3">48</text>
<text x="382.8" y="343.3">6</text>
<text x="392.3" y="343.3">DIN 912 - M2 x 5</text>
<text x="455.6" y="343.3">Cylinder Head Cap Screw</text>
<text x="84.8" y="353.6">10</text>
<text x="361.3" y="353">DRAWN</text>
<text x="366.5" y="348.4">49</text>
<text x="382.8" y="348.4">6</text>
<text x="392.3" y="348.4">DIN 125 - A 2,2</text>
<text x="455.6" y="348.4">Washer</text>
<text x="361.3" y="362.5">CHECKED</text>
<text x="431.1" y="368.7">TITLE</text>
<text x="33.4" y="373.2">A</text>
<text x="53.3" y="377.3">9</text>
<text x="361.3" y="372.1">QA</text>
<text x="558.6" y="373.2">A</text>
<text x="361.3" y="381.6">MFG</text>
<text x="361.3" y="391.2">APPROVED</text>
<text x="433.2" y="397.5">SIZE</text>
<text x="469.2" y="397.5">DWG NO</text>
<text x="547.9" y="397.4">REV</text>
<text x="431.1" y="410.2">SCALE</text>
<text x="507.3" y="412.4">SHEET 2 OF 4</text>
<text x="86.6" y="416.7">4</text>
<text x="226.3" y="416.7">3</text>
<text x="365.9" y="416.7">2</text>
<text x="505.6" y="416.7">1</text>
</g>
<text font-size="3.4" x="469.2" y="403.8">SMK-BRZSMC-04-GAUGEDISPLAY-03-ENS09</text>
</svg>
